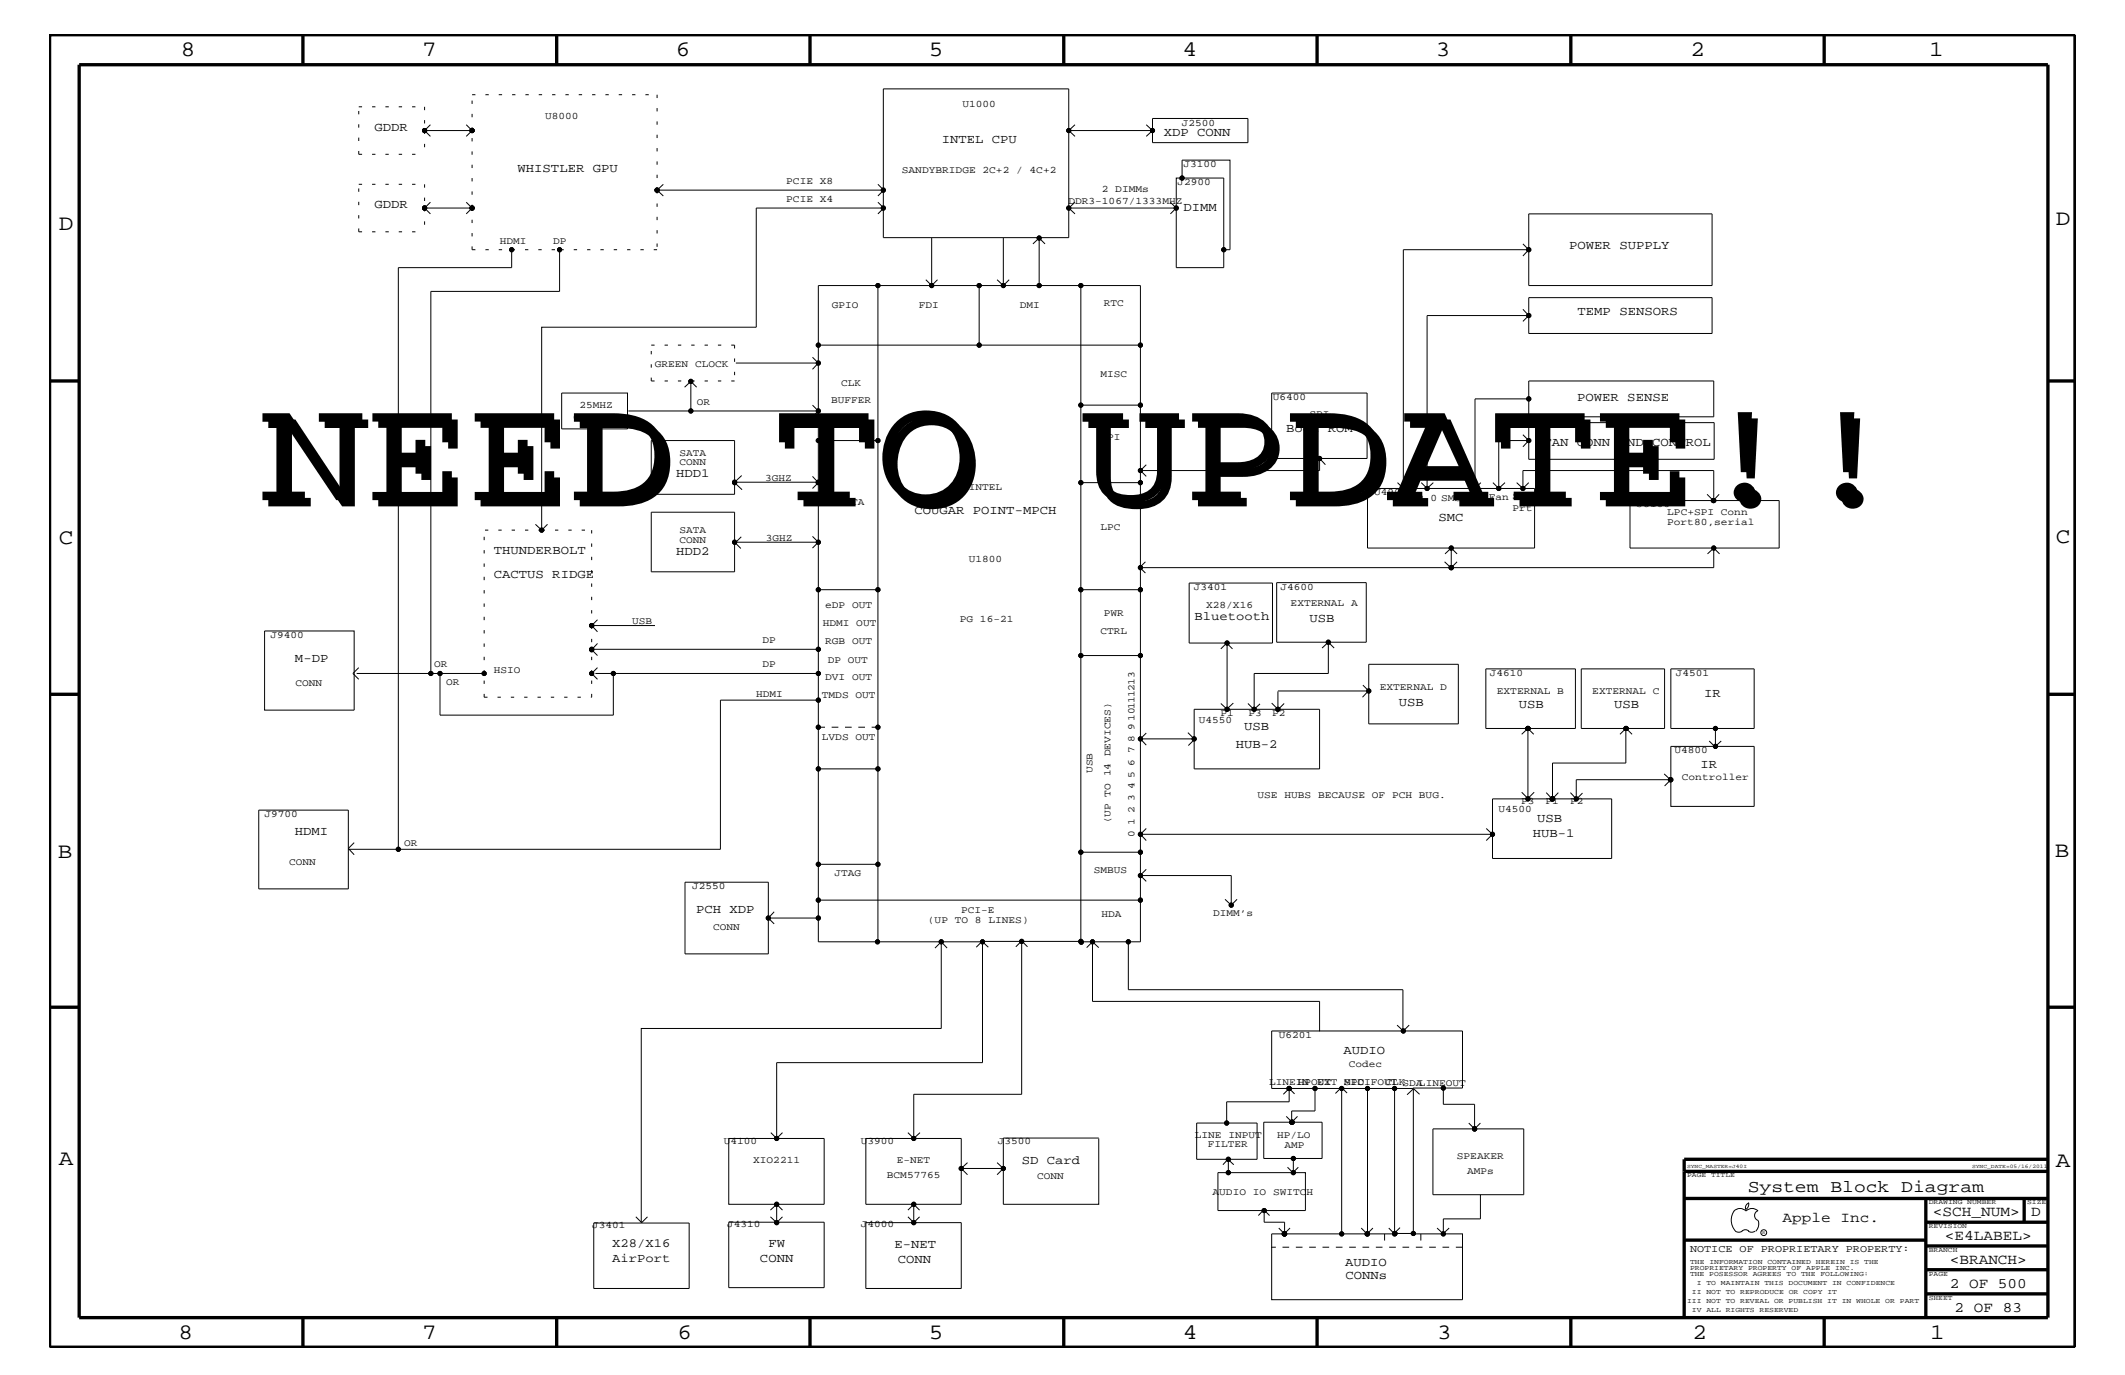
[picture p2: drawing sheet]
<svg xmlns="http://www.w3.org/2000/svg" width="432mm" height="279mm" viewBox="0 0 432 279" stroke-linecap="round" stroke-linejoin="round" font-family="sans-serif">
<g fill="none" stroke="#000" stroke-width=".68" stroke-linecap="butt">
<path d="M10.1 7.1h411.5v266.7h-411.5zM16.1 13.2h400v254.5h-400zM61.6 7.1v6.1M113.1 7.1v6.1M164.6 7.1v6.1M216.2 7.1v6.1M267.6 7.1v6.1M319.2 7.1v6.1M370.7 7.1v6.1M10.1 77.4h6M416.1 77.4h5.5M10.1 141.1h6"/>
<path d="M416.1 141.1h5.5M10.1 204.7h6M416.1 204.7h5.5M342.2 238h73.9M416.1 235.6h-73.9v32.1M342.2 243.5h73.9M342.2 252h49.1M391.3 248.4h24.8M391.3 243.5v24.2M391.3 258h24.8M391.3 253.2h24.8M411.3 243.5v4.9"/>
<path d="M61.6 267.7v6.1M113.1 267.7v6.1M164.6 267.7v6.1M216.2 268v5.8M267.6 267.7v6.1M319.2 267.7v6.1M370.7 267.7v6.1M391.3 262.9h24.8"/>
</g>
<g fill="none" stroke="#000" stroke-width=".2">
<path d="M86.3 26.5l1.2 1.2M86.3 26.5h9.6M87.5 25.3l-1.2 1.2M94.7 25.3l1.2 1.2-1.2 1.2M133.1 38.6h46.4M134.8 37.5l-1.3 1.1 1.3 1.2M178.4 37.5l1.2 1.1-1.2 1.2M179.5 38.6v3.7h-25.8v24.2h-43.6v41.2M217.2 26.5v15.8h21.8l-1.2 1.2M217.2 26.5h17M217.2 26.5l1.2 1.2M218.4 25.3l-1.2 1.2v-8.4h-37.7v20.5"/>
<path d="M232.9 25.3l1.3 1.2M234.2 24.1h19.4v4.9h-19.4zM234.2 26.5l-1.3 1.2M240.2 36.2h8.5v18.2h-9.7v-12.1l-1.2-1.2M240.2 36.2h-1.2v6.1M240.2 36.2v-3.7h9.7v18.2h-1.2M86.3 42.3h9.6M87.5 41.1l-1.2 1.2 1.2 1.2M94.7 41.1l1.2 1.2-1.2 1.2M104 50.7v3.7h-23.1v118.2M113.7 50.7v8.5h-26.2v77.6h-15M178.4 41.1l1.2 1.2-1.2 1.2"/>
<path d="M178.4 58v98.2M179.5 42.3v6h37.7v-6M188.1 56.8l1.2 1.2M189.3 48.4v9.6l1.2-1.2M199 58v12.1M202.6 56.8l1.3 1.2 1.2-1.2M203.9 48.4v9.6M209.9 49.6l1.3-1.2 1.1 1.2M211.2 48.4v9.6M218.4 41.1l-1.2 1.2 1.2 1.2M219.6 58v24.3h12.1v13.3M309.5 49.6l1.1 1.1"/>
<path d="M310.6 50.7v7.3h37.3v-14.5h-37.3v7.2l-1.1 1.3M310.6 50.7h-25.4v48.6h-7.3v12.1h33.9v-12.1h-2.3M114.1 79.9h13.4v7.3h-13.4zM139.1 78.7l1.3-1.2 1.2 1.2M140.4 77.4v6.1M149.5 73.8h16.8M165.1 72.6l1.2 1.2-1.2 1.2M166.3 70.1h65.4M309.5 62.9l1.1 1.2M310.6 64.1v3.7h37.3v-7.3h-37.3v3.6l-1.1 1.2M310.6 64.1h-20.6v35.2h9.7M310.6 77.4h37.6v7.3h-37.6z"/>
<path d="M127.7 83.5h38.6M150.7 96.6l-1.4 1.5 1.5 1.4M165.1 82.3l1.2 1.2-1.2 1.2M165.1 96.8l1.2 1.3v12.1l-1.2 1.2M166.3 98h-17v-8.5h-17v10.9h17v-2.3M166.3 98l-1.2 1.3M166.3 89.5h12.1M219.6 82.3v15.8M231.7 98.1h-12.1v21.7M231.7 82.3v-24.3h-65.4v40M231.7 98.1v17.2M232.9 96.8l-1.2-1.2v2.5"/>
<path d="M268.1 93.2h-9.7v-13.3h19.4v13.3h-9.7l-1.2 1.2M268.1 93.2v2.4h-36.4l1.2-1.2M268.1 93.2l1.2 1.2M284 98.1l1.2 1.2h4.8M286.3 98.1l-1.1 1.2M288.8 98.1l1.2 1.2 1.3-1.2M298.5 98.1l1.2 1.2 1.2-1.2M299.7 99.3h4.8M305.8 98.1l-1.3 1.2M308.2 98.1l1.3 1.2h-5M309.5 88.3l1.1 1.2v3.8h37.7v-7.4h-37.7v3.6l-1.1 1.3M310.6 89.5h-6.1v9.8l-1.1-1.2"/>
<path d="M310.6 98.1l-1.1 1.2v-3.7h38.7v6.1M310.6 81.1h-10.9v18.2M108.8 106.5l1.3 1.2M111.3 106.5l-1.2 1.2M149.3 110.2v6h-17v-12.1h17v6.1l1.2 1.2M165.1 109l1.2 1.2h-16.8l1.1-1.1M166.3 119.8h12.1M166.3 110.2v32.1M219.6 119.8h12.1M219.6 119.8v71.5M231.6 115.3l1.1 1.1M231.7 119.8v71.6h-2.4"/>
<path d="M232.7 114.2l-1.2 1.2M241.6 118.5h17v12.2h-17zM293.5 114.2l1.3 1.1M293.6 112.6l1.3-1.2 1.2 1.2M294.9 111.4v3.9l1.2-1.1M346.9 100.4l1.3 1.3M348.2 101.7h13.3v9.7h-13.3l1.2 1.2M348.2 111.4v3.9h-116.5v4.5M349.3 100.4l-1.2 1.3h-16.9v9.7h17l-1.2 1.2M53.8 128.2h18.2v16.1h-18.2zM72.9 135.7l-1.2 1.1 1.2 1.2M87.5 136.8h1.9v8.5h35.2v-8.5"/>
<path d="M89.4 136.8h9M120.2 131.9h46.1M120.2 127.1h12.9M121 136.8h45.3M121.4 125.9l-1.2 1.2 1.2 1.3M121.4 130.8l-1.2 1.2 1.2 1.2M121.4 135.7l-1.2 1.1 1.2 1.2M219.6 133.2h12.1M249.3 130.7l1.1 1.2M249.3 130.7v13.4l-1.2-1.2M249.3 130.6l-1.2 1.3M269.9 130.5h7.7v-12.1h-18.2v12.1h10.5l1.2 1.2"/>
<path d="M269.9 130.5v6.3h-15.1v7.3M269.9 130.5l-1.3 1.2M276.9 139.2l1.2 1.2h-18.4M278.1 135h18.2v12.1h-18.2zM301.9 135.9h18.2v12.1h-18.2zM339.5 135.9h16.9v12.1h-16.9zM166.3 156.2v-13.9h-19.9v30.3h-75.6M232.9 149l-1.2 1.1M241.4 148.9l1.2 1.2M242.7 150.1h-11l1.2 1.3M242.7 144.1h25.4v12.1h-25.4zM242.7 150.3l-1.2 1.2"/>
<path d="M250.6 142.9l-1.3 1.1M253.6 142.9l1.2 1.2M256 143l-1.2 1.2M258.4 142.9l1.2 1.1M259.7 140.5v3.6M260.9 142.9l-1.1 1.2M278 140.4l-1.1 1.3M310.5 148v14.3h4.9M310.5 148l-1.3 1.2M310.5 148l1.2 1.2M310.6 147.9l-.1 .1M329.2 149.2l1.2-1.2h-9.1v-12.1h16.9v12.1h-7.7l1.1 1.2"/>
<path d="M330.5 148l-.1 7.1h-14.9v7.2M338.2 157.3l1.2 1.1M339.4 158.5l-1.2 1.2M339.5 158.4h-19.2v3.9l-1.2-1.2M347.3 150.6l1.2 1.2 7.9-.1v12.2h-16.9v-12.2h9.1M348.6 148v3.7M349.8 150.6l-1.2 1.1M52.6 164.6h18.2v16h-18.2zM72 171.2l-1.2 1.2 1.2 1.3M139.2 179.3h16.9v14.5h-16.9zM166.3 175.6v-19.4h12.1v19.4M178.4 175.6h-12.1v7.3"/>
<path d="M178.4 175.6v15.8M219.6 173.2h12.1M231.7 169.5h71.6M232.9 168.3l-1.2 1.2 1.2 1.3M232.9 179.1l-1.2-1.2h18.5v6M232.9 176.6l-1.2 1.2M302 168.3l1.3 1.2-1.3 1.3M309.2 161l1.3 1.2 1.2-1.2M310.5 162.3h-7.2v12.1h24.2v-12.1h-12M314.2 161.1l1.3 1.2M316.7 161.1l-1.2 1.2M321.6 161.1l-1.2 1.2"/>
<path d="M156.1 186.5h10.2M156.1 186.5l1.2 1.2M157.3 185.3l-1.2 1.2M166.3 182.9v8.5h33.3M166.3 182.9h65.4M191.3 191.4v17.6h-61v39.4M191.3 191.4l-1.3 1.2M191.3 191.4l1.1 1.2M198.4 192.5l1.2-1.2 1.2 1.2M206.4 192.4l1.2-1.2 1.2 1.2M207.6 191.3l14.4 .1M207.6 191.3v31.1h-21.9v9"/>
<path d="M207.6 191.3h-8v24.6h-41.8v15.5M222 191.4h7.3v9.7h55.8v8.5M222 191.4v12.1h46.1v6.1M222 191.4l-1.2 1.2M222 191.4l1.3 1.2M248.9 182.7l1.3 1.2 1.2-1.2M283.9 208.3l1.3 1.2h-26.8v11.7l38.8-.1v-11.6h-12l1.1-1.2M156.6 230.2l1.2 1.1 1.2-1.1M184.5 230.2l1.2 1.1 1.2-1.1M195.3 237.4v7.3h-9.6l1.2 1.2M196.6 238.7l-1.3-1.3v-6.1h-19.4v13.4h9.8M196.6 236.2l-1.3 1.2h8.6"/>
<path d="M202.6 236.2l1.3 1.2M223.3 231.3v13.4h-19.4v-7.3l-1.3 1.3M223.3 231.3h-19.4v6.1M243.2 228.2h12.2v7.4h-12.2zM249.5 235.6l1.2 1.1M249.6 235.6v2.7h-2.1v7.7h17.8v-7.7h-2.5M249.7 235.4l-1.2 1.3M256.8 228h11.8v7.4h-11.8zM261.4 226.9l1.2 1.1M261.6 237.2l1.2 1.2M261.9 221.1l1.2 1.2M262 221.2v2.7h-12.7v4.3"/>
<path d="M262 221.1l-1.2 1.3M262.5 228l.1 .1M262.8 235.2v3.1h-13.2M263.7 226.9l-1.2 1.1M263.8 237.2l-1.2 1.2M267.2 221.2v4.5h-4.7v2.3M272.5 221l-1.1 1.2M272.6 221l1.1 1.1M272.6 221.2v29.5M277.9 221.2v29.5M283.4 221.2v29.5l-1.2-1.2M285.9 222.4l1.3-1.1v29.4h6.1v-3h7.5v-4.9"/>
<path d="M287.2 221.2l1.3 1.2M293.3 221.1v3.3h6.3v5M298.5 228.2l1.1 1.2h-8.4v13.4h18.4v-13.4h-10l1.2-1.2M120.7 248.5h19.3v13.3h-19.3zM129.2 247.3l1.2 1.1 1.2-1.1M148.1 248.4h19.4v13.2h-19.4zM156.5 245.9l1.3-1.2v3.7M156.5 247.3l1.3 1.1M157.8 244.7h-9.7v-13.4h19.4v13.4h-9.7l1.2 1.2M159 247.3l-1.2 1.1M184.5 247.3l1.2 1.1h-9.8v13.4h19.4v-13.4h-9.6M185.7 244.7v3.7l1.2-1.1"/>
<path d="M185.7 244.7l-1.2 1.2M256.8 245.8l1.2 1.2M256.9 246v2.4h4.1v2.3l-1.2-1.2M256.9 245.7l-1.2 1.3M262.1 249.5l-1.2 1.2h-2.5v13.4h38.8v-13.4h-3.9l-1.3-1.2M276.6 249.5l1.2 1.2 1.2-1.2M283.5 250.6l-22.6 .1M284.5 249.5l-1.2 1.1h3.9M294.5 249.5l-1.3 1.2M352.3 246.1a1.72 1.72 0 0 1 2.5 0 1.69 1.69 0 0 1 2.4 0M352.4 246a3.3 3.3 0 0 0 .2 4.1M352.6 250.2l.7 .2 .7-.2"/>
<path d="M354 250.2l.7-.3 .7 .3M355.2 250.2l.7 .2 .7-.2M355.3 244.4v.3a1.18 1.18 0 0 1-.6 1.1M355.4 244.4a.99 .99 0 0 0-.6 1.4M357.2 246a1.04 1.04 0 0 0-.7 1 1.04 1.04 0 0 0 .7 1M357.3 248l.1 .7a2.11 2.11 0 0 1-.6 1.5"/>
<circle cx="86.3" cy="26.5" r=".42"/>
<circle cx="95.9" cy="26.5" r=".42"/>
<circle cx="133.5" cy="38.6" r=".42"/>
<circle cx="179.5" cy="38.6" r=".42"/>
<circle cx="217.2" cy="26.5" r=".42"/>
<circle cx="234.2" cy="26.5" r=".42"/>
<circle cx="240.2" cy="36.2" r=".42"/>
<circle cx="86.3" cy="42.3" r=".42"/>
<circle cx="95.9" cy="42.3" r=".42"/>
<circle cx="104" cy="50.7" r=".42"/>
<circle cx="113.7" cy="50.7" r=".42"/>
<circle cx="178.4" cy="58" r=".42"/>
<circle cx="179.5" cy="42.3" r=".42"/>
<circle cx="189.3" cy="58" r=".42"/>
<circle cx="199" cy="58" r=".42"/>
<circle cx="203.9" cy="58" r=".42"/>
<circle cx="211.2" cy="58" r=".42"/>
<circle cx="211.2" cy="48.4" r=".42"/>
<circle cx="217.2" cy="42.3" r=".42"/>
<circle cx="219.6" cy="58" r=".42"/>
<circle cx="239" cy="42.3" r=".42"/>
<circle cx="248.7" cy="50.7" r=".42"/>
<circle cx="310.6" cy="50.7" r=".42"/>
<circle cx="140.4" cy="77.5" r=".42"/>
<circle cx="166.3" cy="73.8" r=".42"/>
<circle cx="166.3" cy="70.1" r=".42"/>
<circle cx="199" cy="70.1" r=".42"/>
<circle cx="231.7" cy="70.1" r=".42"/>
<circle cx="310.6" cy="64.1" r=".42"/>
<circle cx="140.4" cy="83.5" r=".42"/>
<circle cx="149.3" cy="98.1" r=".42"/>
<circle cx="149.3" cy="98" r=".42"/>
<circle cx="166.3" cy="83.5" r=".42"/>
<circle cx="166.3" cy="98.1" r=".42"/>
<circle cx="166.3" cy="98" r=".42"/>
<circle cx="166.3" cy="89.5" r=".42"/>
<circle cx="178.4" cy="89.5" r=".42"/>
<circle cx="219.6" cy="98.1" r=".42"/>
<circle cx="219.6" cy="82.3" r=".42"/>
<circle cx="231.7" cy="98.1" r=".42"/>
<circle cx="231.7" cy="95.6" r=".42"/>
<circle cx="231.7" cy="82.3" r=".42"/>
<circle cx="268.1" cy="93.2" r=".42"/>
<circle cx="285.2" cy="99.3" r=".42"/>
<circle cx="290" cy="99.3" r=".42"/>
<circle cx="299.7" cy="99.3" r=".42"/>
<circle cx="304.5" cy="99.3" r=".42"/>
<circle cx="309.5" cy="99.3" r=".42"/>
<circle cx="310.6" cy="89.5" r=".42"/>
<circle cx="310.6" cy="81.1" r=".42"/>
<circle cx="110.1" cy="107.7" r=".42"/>
<circle cx="149.3" cy="110.2" r=".42"/>
<circle cx="166.3" cy="110.2" r=".42"/>
<circle cx="166.3" cy="119.8" r=".42"/>
<circle cx="178.4" cy="119.8" r=".42"/>
<circle cx="219.6" cy="119.8" r=".42"/>
<circle cx="231.7" cy="119.8" r=".42"/>
<circle cx="231.7" cy="115.3" r=".42"/>
<circle cx="294.9" cy="111.4" r=".42"/>
<circle cx="294.9" cy="115.3" r=".42"/>
<circle cx="348.1" cy="101.7" r=".42"/>
<circle cx="348.2" cy="111.4" r=".42"/>
<circle cx="348.2" cy="101.7" r=".42"/>
<circle cx="87.5" cy="136.8" r=".42"/>
<circle cx="89.4" cy="136.8" r=".42"/>
<circle cx="98.4" cy="136.8" r=".42"/>
<circle cx="120.2" cy="127.1" r=".42"/>
<circle cx="120.2" cy="136.8" r=".42"/>
<circle cx="120.2" cy="132" r=".42"/>
<circle cx="120.2" cy="131.9" r=".42"/>
<circle cx="124.6" cy="136.8" r=".42"/>
<circle cx="166.3" cy="136.8" r=".42"/>
<circle cx="166.3" cy="131.9" r=".42"/>
<circle cx="219.6" cy="133.2" r=".42"/>
<circle cx="231.7" cy="133.2" r=".42"/>
<circle cx="249.3" cy="130.7" r=".42"/>
<circle cx="269.9" cy="130.5" r=".42"/>
<circle cx="166.3" cy="147.8" r=".42"/>
<circle cx="166.3" cy="156.2" r=".42"/>
<circle cx="166.3" cy="142.3" r=".42"/>
<circle cx="178.4" cy="156.2" r=".42"/>
<circle cx="178.4" cy="147.8" r=".42"/>
<circle cx="231.7" cy="150.1" r=".42"/>
<circle cx="242.7" cy="150.1" r=".42"/>
<circle cx="249.3" cy="144.1" r=".42"/>
<circle cx="254.8" cy="144.1" r=".42"/>
<circle cx="259.7" cy="144.1" r=".42"/>
<circle cx="278.1" cy="140.4" r=".42"/>
<circle cx="310.5" cy="148" r=".42"/>
<circle cx="330.4" cy="148" r=".42"/>
<circle cx="330.5" cy="148" r=".42"/>
<circle cx="339.4" cy="158.4" r=".42"/>
<circle cx="339.5" cy="158.4" r=".42"/>
<circle cx="348.6" cy="151.7" r=".42"/>
<circle cx="348.6" cy="148" r=".42"/>
<circle cx="80.9" cy="172.6" r=".42"/>
<circle cx="166.3" cy="175.6" r=".42"/>
<circle cx="178.4" cy="175.6" r=".42"/>
<circle cx="219.6" cy="173.2" r=".42"/>
<circle cx="231.7" cy="173.2" r=".42"/>
<circle cx="231.7" cy="177.9" r=".42"/>
<circle cx="231.7" cy="169.5" r=".42"/>
<circle cx="303.3" cy="169.5" r=".42"/>
<circle cx="310.5" cy="162.3" r=".42"/>
<circle cx="315.4" cy="162.3" r=".42"/>
<circle cx="315.5" cy="162.3" r=".42"/>
<circle cx="320.3" cy="162.3" r=".42"/>
<circle cx="156.1" cy="186.5" r=".42"/>
<circle cx="166.3" cy="182.9" r=".42"/>
<circle cx="166.3" cy="186.5" r=".42"/>
<circle cx="178.3" cy="191.4" r=".42"/>
<circle cx="191.3" cy="191.4" r=".42"/>
<circle cx="199.6" cy="191.4" r=".42"/>
<circle cx="207.6" cy="191.3" r=".42"/>
<circle cx="219.6" cy="191.3" r=".42"/>
<circle cx="219.7" cy="191.5" r=".42"/>
<circle cx="222" cy="191.4" r=".42"/>
<circle cx="229.3" cy="191.4" r=".42"/>
<circle cx="231.7" cy="182.9" r=".42"/>
<circle cx="250.2" cy="183.9" r=".42"/>
<circle cx="285.2" cy="209.5" r=".42"/>
<circle cx="157.8" cy="231.3" r=".42"/>
<circle cx="185.7" cy="231.3" r=".42"/>
<circle cx="195.3" cy="237.4" r=".42"/>
<circle cx="203.9" cy="237.4" r=".42"/>
<circle cx="249.3" cy="228.2" r=".42"/>
<circle cx="249.6" cy="235.6" r=".42"/>
<circle cx="249.6" cy="238.3" r=".42"/>
<circle cx="262" cy="221.2" r=".42"/>
<circle cx="262.5" cy="228" r=".42"/>
<circle cx="262.6" cy="228" r=".42"/>
<circle cx="262.8" cy="235.4" r=".42"/>
<circle cx="262.8" cy="238.3" r=".42"/>
<circle cx="267.2" cy="221.2" r=".42"/>
<circle cx="272.6" cy="221.2" r=".42"/>
<circle cx="277.9" cy="221.2" r=".42"/>
<circle cx="283.4" cy="221.2" r=".42"/>
<circle cx="293.3" cy="221.1" r=".42"/>
<circle cx="299.6" cy="229.4" r=".42"/>
<circle cx="157.8" cy="244.7" r=".42"/>
<circle cx="157.8" cy="248.4" r=".42"/>
<circle cx="185.7" cy="244.7" r=".42"/>
<circle cx="185.7" cy="248.4" r=".42"/>
<circle cx="256.9" cy="246" r=".42"/>
<circle cx="260.9" cy="250.7" r=".42"/>
<circle cx="261" cy="250.7" r=".42"/>
<circle cx="272.6" cy="250.7" r=".42"/>
<circle cx="277.8" cy="250.7" r=".42"/>
<circle cx="277.9" cy="250.7" r=".42"/>
<circle cx="283.4" cy="250.7" r=".42"/>
<circle cx="283.5" cy="250.6" r=".42"/>
<circle cx="287.2" cy="250.6" r=".42"/>
<circle cx="293.3" cy="250.7" r=".42"/>
<circle cx="358.4" cy="250.5" r=".59"/>
</g>
<path d="M166.3 147.8h12.1M281.3 250.7v2.6M288.7 250.7v2.5M297.2 253.4h-38.9" fill="none" stroke="#000" stroke-width=".2" stroke-dasharray="1.4 1.4" stroke-linecap="butt"/>
<g fill="none" stroke="#000" stroke-width=".2" stroke-dasharray=".7 2" stroke-linecap="butt">
<path d="M95.9 19.2h37.6M133.5 19.2v19.4M72.9 37.5h13.4M72.9 31.4h13.4M72.9 31.4v-9.7M72.9 21.7h13.4M86.3 37.5v4.8M86.3 26.5v4.9M86.3 26.5l.1-.1M86.3 21.7v4.8M95.9 26.5l.1-.1M95.9 26.5v-7.3"/>
<path d="M133.5 38.6v12.1M133.5 38.6h.1M72.9 47.1h13.4M72.9 47.1v-9.6M86.3 42.3v4.8M86.3 42.3l.1-.1M95.9 50.7v-8.4M95.9 42.3l.1-.1M95.9 42.3v-15.8M95.9 50.7h8.1M104 50.7h9.7M133.5 50.7h-19.8"/>
<path d="M132.3 70.1h17M132.3 77.4h17M132.3 77.4v-7.3M149.3 70.1v7.3M110.1 107.7h-11.7M110.1 107.7h10.1M120.2 107.7v19.4M98.4 136.8v-29.1M120.2 136.8v-4.8M120.2 132v-.1M120.2 127.1v4.8M120.2 127.1l.1-.1"/>
<path d="M98.4 141.7h21.8M98.4 141.7v-4.9M120.2 141.7v-4.9"/>
</g>
<g fill="#000">
<circle cx="86.3" cy="26.5" r=".42"/>
<circle cx="95.9" cy="26.5" r=".42"/>
<circle cx="133.5" cy="38.6" r=".42"/>
<circle cx="179.5" cy="38.6" r=".42"/>
<circle cx="217.2" cy="26.5" r=".42"/>
<circle cx="234.2" cy="26.5" r=".42"/>
<circle cx="240.2" cy="36.2" r=".42"/>
<circle cx="86.3" cy="42.3" r=".42"/>
<circle cx="95.9" cy="42.3" r=".42"/>
<circle cx="104" cy="50.7" r=".42"/>
<circle cx="113.7" cy="50.7" r=".42"/>
<circle cx="178.4" cy="58" r=".42"/>
<circle cx="179.5" cy="42.3" r=".42"/>
<circle cx="189.3" cy="58" r=".42"/>
<circle cx="199" cy="58" r=".42"/>
<circle cx="203.9" cy="58" r=".42"/>
<circle cx="211.2" cy="58" r=".42"/>
<circle cx="211.2" cy="48.4" r=".42"/>
<circle cx="217.2" cy="42.3" r=".42"/>
<circle cx="219.6" cy="58" r=".42"/>
<circle cx="239" cy="42.3" r=".42"/>
<circle cx="248.7" cy="50.7" r=".42"/>
<circle cx="310.6" cy="50.7" r=".42"/>
<circle cx="140.4" cy="77.5" r=".42"/>
<circle cx="166.3" cy="73.8" r=".42"/>
<circle cx="166.3" cy="70.1" r=".42"/>
<circle cx="199" cy="70.1" r=".42"/>
<circle cx="231.7" cy="70.1" r=".42"/>
<circle cx="310.6" cy="64.1" r=".42"/>
<circle cx="140.4" cy="83.5" r=".42"/>
<circle cx="149.3" cy="98.1" r=".42"/>
<circle cx="149.3" cy="98" r=".42"/>
<circle cx="166.3" cy="83.5" r=".42"/>
<circle cx="166.3" cy="98.1" r=".42"/>
<circle cx="166.3" cy="98" r=".42"/>
<circle cx="166.3" cy="89.5" r=".42"/>
<circle cx="178.4" cy="89.5" r=".42"/>
<circle cx="219.6" cy="98.1" r=".42"/>
<circle cx="219.6" cy="82.3" r=".42"/>
<circle cx="231.7" cy="98.1" r=".42"/>
<circle cx="231.7" cy="95.6" r=".42"/>
<circle cx="231.7" cy="82.3" r=".42"/>
<circle cx="268.1" cy="93.2" r=".42"/>
<circle cx="285.2" cy="99.3" r=".42"/>
<circle cx="290" cy="99.3" r=".42"/>
<circle cx="299.7" cy="99.3" r=".42"/>
<circle cx="304.5" cy="99.3" r=".42"/>
<circle cx="309.5" cy="99.3" r=".42"/>
<circle cx="310.6" cy="89.5" r=".42"/>
<circle cx="310.6" cy="81.1" r=".42"/>
<circle cx="110.1" cy="107.7" r=".42"/>
<circle cx="149.3" cy="110.2" r=".42"/>
<circle cx="166.3" cy="110.2" r=".42"/>
<circle cx="166.3" cy="119.8" r=".42"/>
<circle cx="178.4" cy="119.8" r=".42"/>
<circle cx="219.6" cy="119.8" r=".42"/>
<circle cx="231.7" cy="119.8" r=".42"/>
<circle cx="231.7" cy="115.3" r=".42"/>
<circle cx="294.9" cy="111.4" r=".42"/>
<circle cx="294.9" cy="115.3" r=".42"/>
<circle cx="348.1" cy="101.7" r=".42"/>
<circle cx="348.2" cy="111.4" r=".42"/>
<circle cx="348.2" cy="101.7" r=".42"/>
<circle cx="87.5" cy="136.8" r=".42"/>
<circle cx="89.4" cy="136.8" r=".42"/>
<circle cx="98.4" cy="136.8" r=".42"/>
<circle cx="120.2" cy="127.1" r=".42"/>
<circle cx="120.2" cy="136.8" r=".42"/>
<circle cx="120.2" cy="132" r=".42"/>
<circle cx="120.2" cy="131.9" r=".42"/>
<circle cx="124.6" cy="136.8" r=".42"/>
<circle cx="166.3" cy="136.8" r=".42"/>
<circle cx="166.3" cy="131.9" r=".42"/>
<circle cx="219.6" cy="133.2" r=".42"/>
<circle cx="231.7" cy="133.2" r=".42"/>
<circle cx="249.3" cy="130.7" r=".42"/>
<circle cx="269.9" cy="130.5" r=".42"/>
<circle cx="166.3" cy="147.8" r=".42"/>
<circle cx="166.3" cy="156.2" r=".42"/>
<circle cx="166.3" cy="142.3" r=".42"/>
<circle cx="178.4" cy="156.2" r=".42"/>
<circle cx="178.4" cy="147.8" r=".42"/>
<circle cx="231.7" cy="150.1" r=".42"/>
<circle cx="242.7" cy="150.1" r=".42"/>
<circle cx="249.3" cy="144.1" r=".42"/>
<circle cx="254.8" cy="144.1" r=".42"/>
<circle cx="259.7" cy="144.1" r=".42"/>
<circle cx="278.1" cy="140.4" r=".42"/>
<circle cx="310.5" cy="148" r=".42"/>
<circle cx="330.4" cy="148" r=".42"/>
<circle cx="330.5" cy="148" r=".42"/>
<circle cx="339.4" cy="158.4" r=".42"/>
<circle cx="339.5" cy="158.4" r=".42"/>
<circle cx="348.6" cy="151.7" r=".42"/>
<circle cx="348.6" cy="148" r=".42"/>
<circle cx="80.9" cy="172.6" r=".42"/>
<circle cx="166.3" cy="175.6" r=".42"/>
<circle cx="178.4" cy="175.6" r=".42"/>
<circle cx="219.6" cy="173.2" r=".42"/>
<circle cx="231.7" cy="173.2" r=".42"/>
<circle cx="231.7" cy="177.9" r=".42"/>
<circle cx="231.7" cy="169.5" r=".42"/>
<circle cx="303.3" cy="169.5" r=".42"/>
<circle cx="310.5" cy="162.3" r=".42"/>
<circle cx="315.4" cy="162.3" r=".42"/>
<circle cx="315.5" cy="162.3" r=".42"/>
<circle cx="320.3" cy="162.3" r=".42"/>
<circle cx="156.1" cy="186.5" r=".42"/>
<circle cx="166.3" cy="182.9" r=".42"/>
<circle cx="166.3" cy="186.5" r=".42"/>
<circle cx="178.3" cy="191.4" r=".42"/>
<circle cx="191.3" cy="191.4" r=".42"/>
<circle cx="199.6" cy="191.4" r=".42"/>
<circle cx="207.6" cy="191.3" r=".42"/>
<circle cx="219.6" cy="191.3" r=".42"/>
<circle cx="219.7" cy="191.5" r=".42"/>
<circle cx="222" cy="191.4" r=".42"/>
<circle cx="229.3" cy="191.4" r=".42"/>
<circle cx="231.7" cy="182.9" r=".42"/>
<circle cx="250.2" cy="183.9" r=".42"/>
<circle cx="285.2" cy="209.5" r=".42"/>
<circle cx="157.8" cy="231.3" r=".42"/>
<circle cx="185.7" cy="231.3" r=".42"/>
<circle cx="195.3" cy="237.4" r=".42"/>
<circle cx="203.9" cy="237.4" r=".42"/>
<circle cx="249.3" cy="228.2" r=".42"/>
<circle cx="249.6" cy="235.6" r=".42"/>
<circle cx="249.6" cy="238.3" r=".42"/>
<circle cx="262" cy="221.2" r=".42"/>
<circle cx="262.5" cy="228" r=".42"/>
<circle cx="262.6" cy="228" r=".42"/>
<circle cx="262.8" cy="235.4" r=".42"/>
<circle cx="262.8" cy="238.3" r=".42"/>
<circle cx="267.2" cy="221.2" r=".42"/>
<circle cx="272.6" cy="221.2" r=".42"/>
<circle cx="277.9" cy="221.2" r=".42"/>
<circle cx="283.4" cy="221.2" r=".42"/>
<circle cx="293.3" cy="221.1" r=".42"/>
<circle cx="299.6" cy="229.4" r=".42"/>
<circle cx="157.8" cy="244.7" r=".42"/>
<circle cx="157.8" cy="248.4" r=".42"/>
<circle cx="185.7" cy="244.7" r=".42"/>
<circle cx="185.7" cy="248.4" r=".42"/>
<circle cx="256.9" cy="246" r=".42"/>
<circle cx="260.9" cy="250.7" r=".42"/>
<circle cx="261" cy="250.7" r=".42"/>
<circle cx="272.6" cy="250.7" r=".42"/>
<circle cx="277.8" cy="250.7" r=".42"/>
<circle cx="277.9" cy="250.7" r=".42"/>
<circle cx="283.4" cy="250.7" r=".42"/>
<circle cx="283.5" cy="250.6" r=".42"/>
<circle cx="287.2" cy="250.6" r=".42"/>
<circle cx="293.3" cy="250.7" r=".42"/>
</g>
<g font-size="31.4">
<text x="53.1" y="101.6">NEED TO UPDATE!!</text>
<text x="54.3" y="102.9">NEED TO UPDATE!!</text>
</g>
<g font-size="4.5">
<text x="36.7" y="11.5">8</text>
<text x="85.8" y="11.5">7</text>
<text x="137.3" y="11.5">6</text>
<text x="188.7" y="11.5">5</text>
<text x="240.3" y="11.5">4</text>
<text x="291.8" y="11.5">3</text>
<text x="343.5" y="11.5">2</text>
<text x="392" y="11.5">1</text>
<text x="11.9" y="46.8">D</text>
<text x="417.7" y="45.7">D</text>
<text x="11.9" y="110.6">C</text>
<text x="417.7" y="110.3">C</text>
<text x="11.8" y="174.3">B</text>
<text x="417.6" y="174.2">B</text>
<text x="11.9" y="236.7">A</text>
<text x="417.7" y="237.1">A</text>
<text x="36.2" y="272.1">8</text>
<text x="85.8" y="272.1">7</text>
<text x="137.7" y="272.1">6</text>
<text x="188.7" y="272.1">5</text>
<text x="240.4" y="272.1">4</text>
<text x="292" y="272.1">3</text>
<text x="343.9" y="272.1">2</text>
<text x="392.2" y="272.1">1</text>
</g>
<text font-size="3.6" x="355.1" y="242.3">System Block Diagram</text>
<g font-size="3">
<text x="362.2" y="248.4">Apple Inc.</text>
<text x="392.7" y="247.1">&lt;SCH_NUM&gt;</text>
<text x="395.2" y="252">&lt;E4LABEL&gt;</text>
<text x="412.7" y="247.1">D</text>
<text x="396.2" y="256.8">&lt;BRANCH&gt;</text>
<text x="396.2" y="261.6">2 OF 500</text>
<text x="397.2" y="266.6">2 OF 83</text>
</g>
<g font-size="2.5">
<text x="76.1" y="26.5">GDDR</text>
<text x="191.3" y="29.2">INTEL CPU</text>
<text x="236.5" y="27.7">XDP CONN</text>
<text x="105.2" y="35">WHISTLER GPU</text>
<text x="76.1" y="42.3">GDDR</text>
<text x="240.5" y="42.9">DIMM</text>
<text x="318.9" y="50.7">POWER SUPPLY</text>
<text x="320.6" y="64">TEMP SENSORS</text>
<text x="320.5" y="81.6">POWER SENSE</text>
<text x="261.4" y="87.8">Boot ROM</text>
<text x="313.6" y="90.5">FAN CONN AND CONTROL</text>
<text x="137.4" y="97">HDD1</text>
<text x="185.8" y="104.5">COUGAR POINT-MPCH</text>
<text x="292.3" y="105.9">SMC</text>
<text x="100.3" y="112.6">THUNDERBOLT</text>
<text x="137.4" y="112.7">HDD2</text>
<text x="100.3" y="117.4">CACTUS RIDGE</text>
<text x="242.7" y="126">Bluetooth</text>
<text x="266.1" y="126.4">USB</text>
<text x="59.9" y="134.6">M-DP</text>
<text x="284.2" y="143.4">USB</text>
<text x="308.6" y="143.8">USB</text>
<text x="328" y="143.8">USB</text>
<text x="346.3" y="141.7">IR</text>
<text x="252.8" y="148.4">USB</text>
<text x="251.1" y="152">HUB-2</text>
<text x="345.5" y="156">IR</text>
<text x="312.3" y="167.1">USB</text>
<text x="59.9" y="169.7">HDMI</text>
<text x="311.5" y="170">HUB-1</text>
<text x="141.5" y="185.5">PCH XDP</text>
<text x="273" y="214.2">AUDIO</text>
<text x="207.6" y="236.5">SD Card</text>
<text x="124.4" y="256.5">AirPort</text>
<text x="124.4" y="253.4">X28/X16</text>
<text x="154.4" y="256.5">CONN</text>
<text x="156.1" y="253.4">FW</text>
<text x="181.8" y="253.6">E-NET</text>
<text x="182.5" y="256.7">CONN</text>
<text x="273.3" y="257.3">AUDIO</text>
<text x="273.4" y="259.9">CONNs</text>
</g>
<text font-size="2.1" x="343.4" y="254.4">NOTICE OF PROPRIETARY PROPERTY:</text>
<g font-size="2">
<text x="195.6" y="21.8">U1000</text>
<text x="110.7" y="24.2">U8000</text>
<text x="240.1" y="25.5">J2500</text>
<text x="183.3" y="35.2">SANDYBRIDGE 2C+2 / 4C+2</text>
<text x="240.5" y="34">J3100</text>
<text x="159.8" y="41">PCIE X4</text>
<text x="159.8" y="37.4">PCIE X8</text>
<text x="217.1" y="41.5">DDR3-1067/1333MHZ</text>
<text x="223.9" y="39.1">2 DIMMs</text>
<text x="239.3" y="37.5">J2900</text>
<text x="101.6" y="49.6">HDMI</text>
<text x="112.4" y="49.6">DP</text>
<text x="169" y="62.5">GPIO</text>
<text x="186.7" y="62.5">FDI</text>
<text x="207.3" y="62.5">DMI</text>
<text x="224.3" y="62.1">RTC</text>
<text x="133.1" y="74.5">GREEN CLOCK</text>
<text x="223.6" y="76.7">MISC</text>
<text x="117.8" y="83">25MHZ</text>
<text x="141.6" y="82.2">OR</text>
<text x="168.9" y="82">BUFFER</text>
<text x="170.9" y="78.3">CLK</text>
<text x="258.7" y="81.2">U6400</text>
<text x="116.5" y="85.4">CRYSTAL</text>
<text x="223.6" y="89.4">SPI</text>
<text x="266.1" y="84.7">SPI</text>
<text x="138.1" y="92.7">SATA</text>
<text x="138.1" y="94.5">CONN</text>
<text x="155.4" y="97.7">3GHZ</text>
<text x="196.8" y="99.6">INTEL</text>
<text x="279.2" y="100.6">U4900</text>
<text x="283.1" y="101.7">BSB B,0 SMS ADC Fan Ser</text>
<text x="170.3" y="102.6">SATA</text>
<text x="223.6" y="107.7">LPC</text>
<text x="307.3" y="103.9">Prt</text>
<text x="332.6" y="103.1">J5100</text>
<text x="338.8" y="106.7">Port80,serial</text>
<text x="338.8" y="104.7">LPC+SPI Conn</text>
<text x="138.1" y="110.3">CONN</text>
<text x="138.1" y="108.4">SATA</text>
<text x="155.6" y="109.8">3GHZ</text>
<text x="196.8" y="114.2">U1800</text>
<text x="242.6" y="119.9">J3401</text>
<text x="260.2" y="119.8">J4600</text>
<text x="167.7" y="123.6">eDP OUT</text>
<text x="224.3" y="125.2">PWR</text>
<text x="245.1" y="123.6">X28/X16</text>
<text x="262.3" y="123.2">EXTERNAL A</text>
<text x="54.9" y="129.6">J9400</text>
<text x="128.4" y="126.9">USB</text>
<text x="154.9" y="130.8">DP</text>
<text x="167.2" y="127.3">HDMI OUT</text>
<text x="167.7" y="130.9">RGB OUT</text>
<text x="195" y="126.4">PG 16-21</text>
<text x="223.6" y="128.8">CTRL</text>
<text x="88.2" y="135.6">OR</text>
<text x="100.3" y="136.8">HSIO</text>
<text x="154.9" y="135.6">DP</text>
<text x="168.2" y="134.7">DP OUT</text>
<text x="302.8" y="137.4">J4610</text>
<text x="340.5" y="137.4">J4501</text>
<text x="60" y="139.4">CONN</text>
<text x="90.7" y="139.2">OR</text>
<text x="153.7" y="141.7">HDMI</text>
<text x="167" y="141.8">TMDS OUT</text>
<text x="167.7" y="138.2">DVI OUT</text>
<text x="280.4" y="140.2">EXTERNAL D</text>
<text x="304.2" y="141">EXTERNAL B</text>
<text x="323.6" y="141">EXTERNAL C</text>
<text x="230.5" y="148.3" transform="rotate(-90 230.5 148.3)">9</text>
<text x="230.5" y="146.5" transform="rotate(-90 230.5 146.5)">10111213</text>
<text x="243.6" y="146.8">U4550</text>
<text x="248" y="145.4">P1</text>
<text x="253.7" y="145.5">P3</text>
<text x="258.5" y="145.5">P2</text>
<text x="167" y="150.3">LVDS OUT</text>
<text x="230.5" y="155.6" transform="rotate(-90 230.5 155.6)">6</text>
<text x="230.5" y="153.1" transform="rotate(-90 230.5 153.1)">7</text>
<text x="230.5" y="150.7" transform="rotate(-90 230.5 150.7)">8</text>
<text x="340.3" y="153.1">U4800</text>
<text x="222" y="157.1" transform="rotate(-90 222 157.1)">USB</text>
<text x="230.5" y="160.4" transform="rotate(-90 230.5 160.4)">4</text>
<text x="230.5" y="158" transform="rotate(-90 230.5 158)">5</text>
<text x="341.8" y="158.4">Controller</text>
<text x="53.8" y="166">J9700</text>
<text x="225.6" y="167.3" transform="rotate(-90 225.6 167.3)">(UP TO 14 DEVICES)</text>
<text x="230.5" y="167.7" transform="rotate(-90 230.5 167.7)">1</text>
<text x="230.5" y="165.2" transform="rotate(-90 230.5 165.2)">2</text>
<text x="230.5" y="162.8" transform="rotate(-90 230.5 162.8)">3</text>
<text x="255.5" y="162.2">USE HUBS BECAUSE OF PCH BUG.</text>
<text x="304.5" y="165">U4500</text>
<text x="309.1" y="163.4">P3</text>
<text x="314" y="163.4">P1</text>
<text x="319" y="163.4">P2</text>
<text x="82.1" y="172">OR</text>
<text x="230.5" y="170.1" transform="rotate(-90 230.5 170.1)">0</text>
<text x="58.8" y="175.7">CONN</text>
<text x="169.6" y="178">JTAG</text>
<text x="222.2" y="177.3">SMBUS</text>
<text x="140.6" y="180.6">J2550</text>
<text x="195.3" y="185.4">PCI-E</text>
<text x="144.9" y="188.9">CONN</text>
<text x="188.6" y="187.6">(UP TO 8 LINES)</text>
<text x="223.9" y="186.4">HDA</text>
<text x="246.5" y="186">DIMM’s</text>
<text x="259.8" y="210.9">U6201</text>
<text x="257.9" y="220.5">LINEIN</text>
<text x="263.7" y="220.5">HPOUT</text>
<text x="267.7" y="220.5">EXT MIC</text>
<text x="273.1" y="220.5">SPDIFOUT</text>
<text x="274.1" y="216.9">Codec</text>
<text x="281.5" y="220.4">CLKSDALINEOUT</text>
<text x="147.1" y="232.4">U4100</text>
<text x="174.9" y="232.4">U3900</text>
<text x="202.8" y="232.4">J3500</text>
<text x="242.8" y="231.2">LINE INPUT</text>
<text x="245.4" y="233.1">FILTER</text>
<text x="259.5" y="231.3">HP/LO</text>
<text x="261" y="233.2">AMP</text>
<text x="153" y="236.3">XIO2211</text>
<text x="180.2" y="239.3">BCM57765</text>
<text x="182.2" y="236.3">E-NET</text>
<text x="210.7" y="239.6">CONN</text>
<text x="296" y="235.5">SPEAKER</text>
<text x="298.1" y="238.6">AMPs</text>
<text x="246.4" y="242.9">AUDIO IO SWITCH</text>
<text x="120.3" y="249.5">J3401</text>
<text x="147.7" y="249.4">J4310</text>
<text x="174.9" y="249.4">J4000</text>
</g>
<g font-size="1.4">
<text x="342.8" y="239.2">PAGE TITLE</text>
<text x="391.9" y="244.7">DRAWING NUMBER</text>
<text x="411.9" y="244.7">SIZE</text>
<text x="391.9" y="249.5">REVISION</text>
<text x="343.4" y="256.8">THE INFORMATION CONTAINED HEREIN IS THE</text>
<text x="391.9" y="254.4">BRANCH</text>
<text x="343.4" y="258">PROPRIETARY PROPERTY OF APPLE INC.</text>
<text x="343.4" y="259.3">THE POSESSOR AGREES TO THE FOLLOWING:</text>
<text x="343.8" y="262.9">II NOT TO REPRODUCE OR COPY IT</text>
<text x="344.8" y="261.1">I TO MAINTAIN THIS DOCUMENT IN CONFIDENCE</text>
<text x="391.9" y="259.3">PAGE</text>
<text x="342.8" y="264.7">III NOT TO REVEAL OR PUBLISH IT IN WHOLE OR PART</text>
<text x="343.8" y="266.6">IV ALL RIGHTS RESERVED</text>
<text x="391.9" y="264.1">SHEET</text>
</g>
<g font-size="1.1">
<text x="342.8" y="237.4">SYNC_MASTER=J40I</text>
<text x="400.7" y="237.4">SYNC_DATE=05/16/2011</text>
</g>
<text font-size="1" x="358.1" y="250.7">R</text>
</svg>
